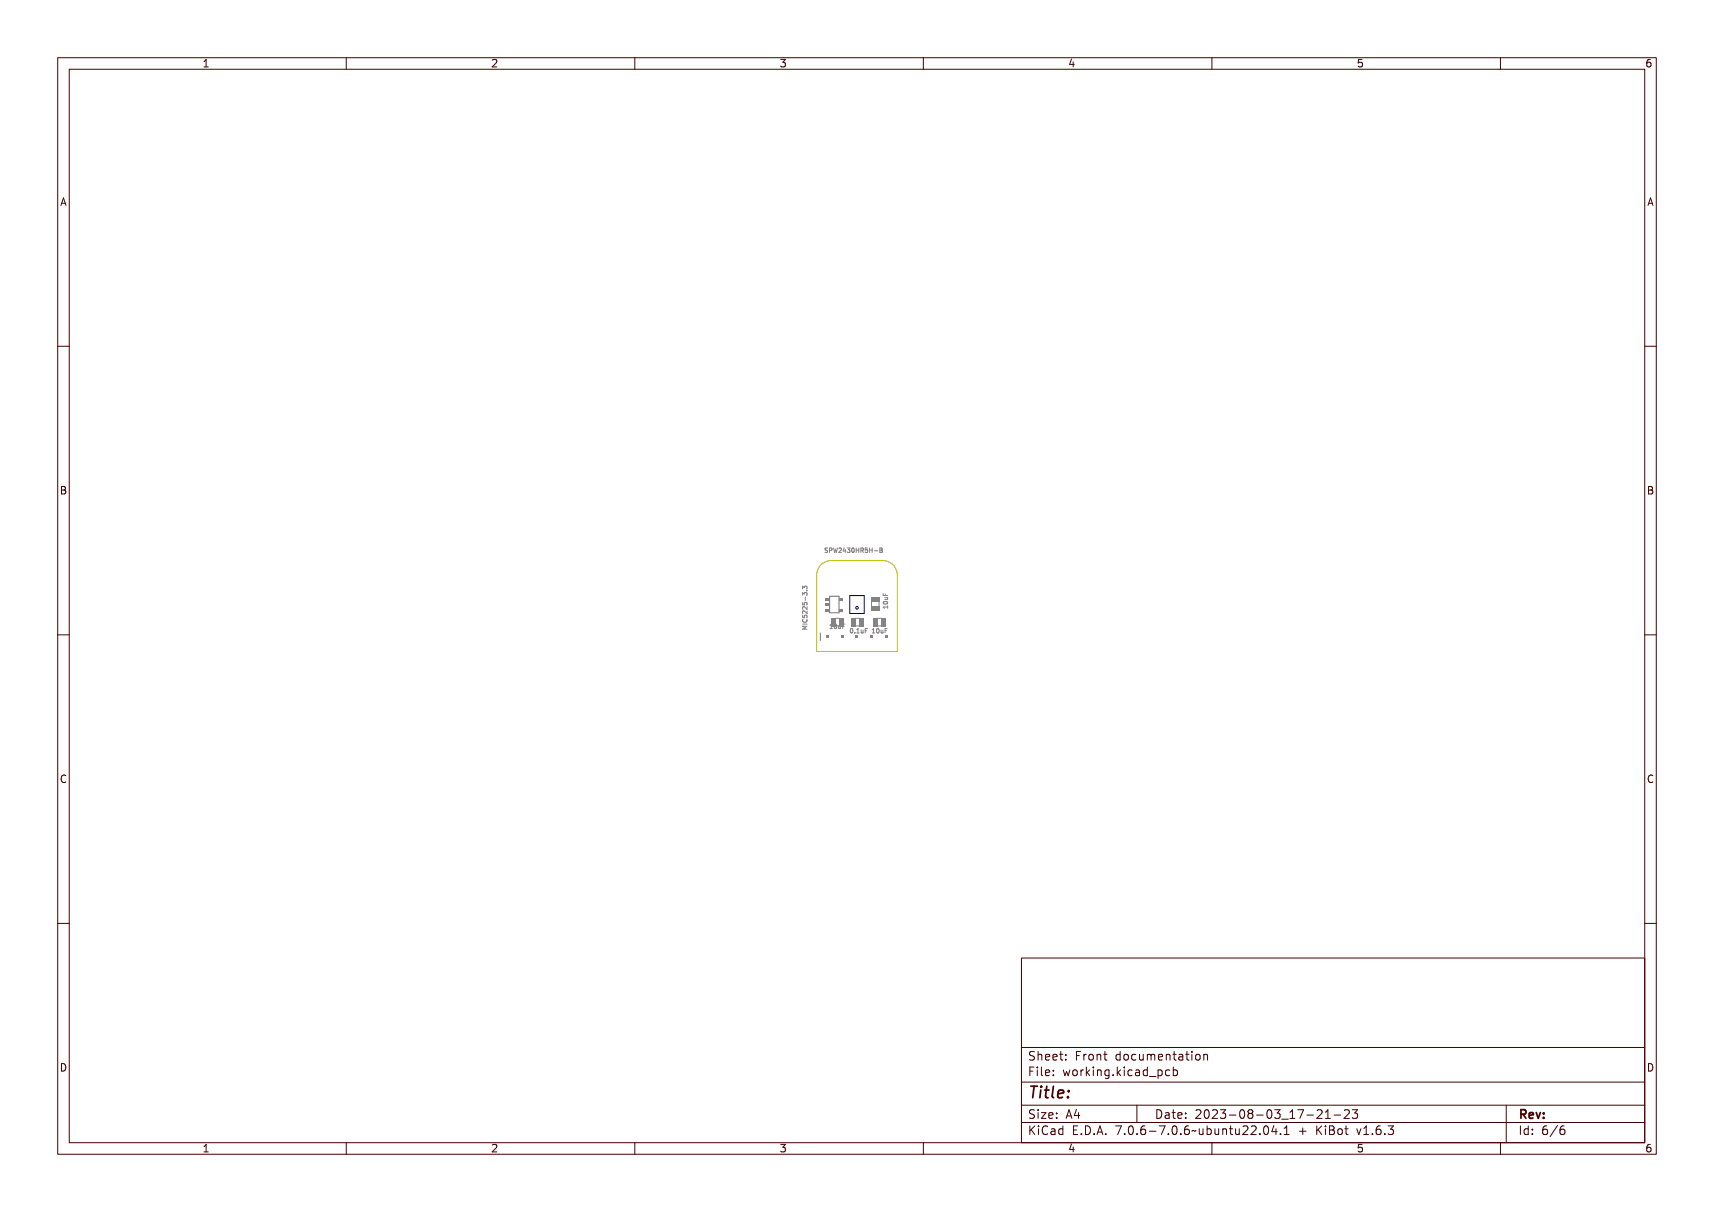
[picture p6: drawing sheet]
<svg xmlns="http://www.w3.org/2000/svg" width="297mm" height="210mm" viewBox="0 0 297 210" stroke-linecap="round" stroke-linejoin="round" font-family="sans-serif">
<g fill="none" stroke="#848484" stroke-width=".17">
<path d="M143.4 95h-.4a.32 .32 0 0 0 .4 .4l-.1 .3h-.3M144.1 95l-.4-.1v.8M144.1 95h.1M144.1 95v.3l-.4 .1M144.4 94.9l.2 .8 .2-.5M145.1 95.1l.4-.1v.1h-.3a.18 .18 0 0 0 0 .2 .18 .18 0 0 0 .2 .1 .23 .23 0 0 1 0 .3 .23 .23 0 0 1-.3-.1l.1 .1a.18 .18 0 0 0 .2-.2 .18 .18 0 0 0-.2-.1zM145.7 95h.2a.24 .24 0 0 1 .3 .3 .24 .24 0 0 1-.4 .2v.3h-.1zM145.8 95.1h.1a.14 .14 0 0 1 .2 .1 .14 .14 0 0 1-.2 .2h-.1zM146.2 95h.1l.1 .6 .1-.4h.1l.1 .4v-.6h.1l-.1 .8h-.1l-.1-.5-.1 .5h-.1zM146.9 95h.1a.29 .29 0 0 1 .4 .2 .29 .29 0 0 1-.3 .4l-.1 .1 .4 .1h-.5l.4-.6-.1-.1h-.3zM147.8 95h.1v.5h.1l-.1 .3h-.1v-.2h-.3zM147.8 95.1v.4h-.2z"/>
<path d="M148.2 95a.21 .21 0 0 1 .4 0 .21 .21 0 0 1-.1 .4 .23 .23 0 0 1 0 .3 .23 .23 0 0 1-.3-.1l.1 .1a.17 .17 0 0 0 .2-.1 .17 .17 0 0 0-.2-.2v-.1a.16 .16 0 0 0 .2-.1 .16 .16 0 0 0-.1-.2 .16 .16 0 0 0-.2 .1zM148.8 95.1l.1-.1a.37 .37 0 0 1 .4 .4 .37 .37 0 0 1-.4 .3l-.1-.1zM149 95.1a.31 .31 0 0 1 .2 .3 .31 .31 0 0 1-.2 .3zM149.4 95h.1v.3h.3v-.3h.1v.8h-.1v-.4h-.3v.4h-.1zM150 95h.2a.21 .21 0 0 1 .3 .1 .21 .21 0 0 1-.2 .3l.3 .4-.4-.4h-.1v.4h-.1zM150.1 95.1h.1a.14 .14 0 0 1 .2 .1 .14 .14 0 0 1-.2 .2h-.1zM150.7 95h.4l-.3 .1v.2a.25 .25 0 0 1 .3 .1 .25 .25 0 0 1-.1 .3 .25 .25 0 0 1-.3-.1 .2 .2 0 0 0 .2 .1 .2 .2 0 0 0 .1-.3 .2 .2 0 0 0-.3 0zM151.3 95h.1v.3h.3v-.3h.1v.8h-.1v-.4h-.3v.4h-.1zM152 95.4l.3 .1zM152.5 95h.3a.18 .18 0 0 1 .2 .1 .18 .18 0 0 1-.1 .3 .21 .21 0 0 1 .1 .2 .21 .21 0 0 1-.2 .2h-.3zM152.6 95.4h.2a.14 .14 0 0 1 .1 .1 .14 .14 0 0 1-.1 .2h-.2zM152.6 95.1h.3v.2h-.3z"/>
<path d="M139.1 108.5l.5 .3-.5 .2h.7M139.1 107.7h.8v.1h-.7l.4 .1-.4 .2h.7v.1h-.8v-.1l.4-.2-.4-.1zM139.1 107.1l.1 .2h.6l.1-.2v.4l-.1-.1h-.6l-.1 .1zM139.1 105.9l.1 .3h.2a.25 .25 0 0 1 .1-.3 .25 .25 0 0 1 .3 .1 .25 .25 0 0 1 0 .3 .2 .2 0 0 0 0-.3 .2 .2 0 0 0-.3 0 .2 .2 0 0 0 0 .3h-.4zM139.1 104l.1 .3h.2a.25 .25 0 0 1 .1-.3 .25 .25 0 0 1 .3 .1 .25 .25 0 0 1 0 .3 .2 .2 0 0 0 0-.2 .2 .2 0 0 0-.3-.1 .2 .2 0 0 0 0 .3h-.4zM139.1 106.5h.1a.26 .26 0 0 0 .3 .3 .26 .26 0 0 0 .2-.3h.1a.36 .36 0 0 1-.3 .4 .36 .36 0 0 1-.4-.4zM139.2 105.3l.2-.1 .4 .4 .1-.4v.5l-.6-.4-.1 .1 .1 .3h-.1zM139.2 104.7l.2-.1 .4 .3 .1-.3v.5l-.6-.4-.1 .1 .1 .2h-.1zM139.2 102.8l.2-.1 .1 .2a.23 .23 0 0 1 .4-.1 .23 .23 0 0 1-.2 .4l.1-.1a.17 .17 0 0 0-.1-.3 .18 .18 0 0 0-.2 .3h-.1a.16 .16 0 0 0-.1-.2 .16 .16 0 0 0-.2 .1 .16 .16 0 0 0 .1 .2l-.1-.1zM139.2 101.6l.2-.1 .1 .1a.23 .23 0 0 1 .4 0 .23 .23 0 0 1-.2 .3l.1-.1a.17 .17 0 0 0-.1-.2 .17 .17 0 0 0-.2 .2h-.1a.16 .16 0 0 0-.1-.2 .16 .16 0 0 0-.2 .1 .16 .16 0 0 0 .1 .2h-.1zM139.5 103.4l.1 .3zM139.7 102.3h.2v.1h-.2z"/>
<path d="M144.2 108.2h.2v.7h.2h-.4h.1v-.6h-.1zM144.8 108.3l.1-.1a.37 .37 0 0 1 .3 .4 .37 .37 0 0 1-.3 .3l-.2-.2zM144.9 108.3a.31 .31 0 0 1 .2 .3 .31 .31 0 0 1-.2 .3zM145.4 108.4h.1l.1 .5 .2-.5v.5h-.1a.18 .18 0 0 1-.2 .1 .18 .18 0 0 1-.1-.3zM146 108.2h.5l-.4 .1v.2h.3l-.3 .1v.3h-.1zM147.3 109h.1a.37 .37 0 0 1 .3 .3 .37 .37 0 0 1-.3 .4l-.2-.2zM147.4 109a.31 .31 0 0 1 .2 .3 .31 .31 0 0 1-.2 .3zM148 109.6h.2v.1h-.2zM148.5 109h.3v.6l.2 .1h-.4l.1-.1v-.6l-.2 .1zM149.1 109.1h.1l.1 .5 .3-.5v.6l-.1-.1a.18 .18 0 0 1-.3 .1 .18 .18 0 0 1-.1-.2zM149.8 109h.4h-.3v.3h.3l-.3 .1v.3h-.1zM151.1 109h.3v.6l.1 .1h-.4l.2-.1v-.6l-.2 .1z"/>
<path d="M151.7 109h.1a.37 .37 0 0 1 .4 .3 .37 .37 0 0 1-.4 .4l-.1-.2zM151.9 109a.31 .31 0 0 1 .2 .3 .31 .31 0 0 1-.2 .3zM152.1 107.1h.7M152.1 108.5h.7M152.3 109.1h.1l.1 .5 .3-.5v.6l-.1-.1a.18 .18 0 0 1-.3 .1 .18 .18 0 0 1-.1-.2zM153 109h.4h-.3v.3h.3l-.3 .1v.3h-.1zM153.1 105.2h.7v-.2v.4v-.1h-.6v.1h-.1zM153.1 103.1l.1 .4h.2l.1-.3v.3h.3v.1h-.7zM153.2 104.5l.4-.1 .2 .1a.37 .37 0 0 1-.3 .4 .37 .37 0 0 1-.4-.4zM153.2 104.6a.34 .34 0 0 1 .6 .1 .34 .34 0 0 1-.6-.1zM153.3 103.8h.5v.1a.18 .18 0 0 1 0 .2 .18 .18 0 0 1-.2 .1h-.3v-.1h.4v-.2h-.4z"/>
<circle cx="149" cy="95.4" r=".07"/>
<circle cx="145" cy="108.6" r=".07"/>
<circle cx="147.5" cy="109.3" r=".07"/>
<circle cx="151.9" cy="109.3" r=".07"/>
<circle cx="153.5" cy="104.6" r=".07"/>
</g>
<g fill="#848484">
<path d="M151.3 107.1h.8v1.4h-.8z" fill-rule="evenodd"/>
<path d="M152.8 107.1h.7v1.4h-.7z" fill-rule="evenodd"/>
</g>
<path d="M143.8 103.3h1.6v2.9h-1.6z" fill="none" stroke="#848484" stroke-width=".2"/>
<g fill="#848484">
<path d="M145.4 103.5h.7v.6h-.7z" fill-rule="evenodd"/>
<path d="M143.1 103.5h.6v.6h-.6z" fill-rule="evenodd"/>
<path d="M143.1 104.5h.6v.5h-.6z" fill-rule="evenodd"/>
<path d="M145.4 105.5h.7v.4h-.7z" fill-rule="evenodd"/>
<path d="M143.1 105.5h.6v.4h-.6z" fill-rule="evenodd"/>
</g>
<path d="M148.2 107.1h.8M148.3 108.5h.7" fill="none" stroke="#848484" stroke-width=".17"/>
<g fill="#848484">
<path d="M147.5 107.1h.8v1.4h-.8z" fill-rule="evenodd"/>
<path d="M149 107.1h.7v1.4h-.7z" fill-rule="evenodd"/>
</g>
<path d="M142.2 109.7v1.3" fill="none" stroke="#848484" stroke-width=".2"/>
<g fill="#848484">
<path d="M143.2 110.1h.5v.5h-.5z" fill-rule="evenodd"/>
<path d="M145.7 110.1h.5v.5h-.5z" fill-rule="evenodd"/>
<path d="M148.2 110.1h.6v.5h-.6z" fill-rule="evenodd"/>
<path d="M150.8 110.1h.5v.5h-.5z" fill-rule="evenodd"/>
<path d="M153.3 110.1h.5v.5h-.5z" fill-rule="evenodd"/>
</g>
<path d="M151 104.3v.7M152.3 104.2v.8" fill="none" stroke="#848484" stroke-width=".17"/>
<g fill="#848484">
<path d="M151 103.5h1.4v.8h-1.4z" fill-rule="evenodd"/>
<path d="M151 105h1.4v.7h-1.4z" fill-rule="evenodd"/>
</g>
<path d="M144.7 107.1h.8" fill="none" stroke="#848484" stroke-width=".17"/>
<g fill="#848484">
<path d="M144 107.1h.7v1.4h-.7z" fill-rule="evenodd"/>
<path d="M145.4 107.1h.8v1.4h-.8z" fill-rule="evenodd"/>
</g>
<path d="M142.1 98.1a2.54 2.54 0 0 1 2-1h8.8a2.54 2.54 0 0 1 2.6 2.6v13.2h-14v-13.2l.1-.6z" fill="none" stroke="#c2c200" stroke-width=".17"/>
<g fill="none" stroke="#000084" stroke-width=".17">
<path d="M147.3 103.2h2.5v3.1h-2.5z"/>
<circle cx="148.5" cy="105.3" r=".22"/>
</g>
<g fill="none" stroke="#480000" stroke-width=".17">
<path d="M10 10h277v190h-277zM12 12h273v186h-273zM60 10v2M110 10v2M160 10v2M210 10v2M260 10v2M10 60h2M285 60h2M10 110h2M285 110h2M10 160h2"/>
<path d="M285 160h2M177 166h108v32h-108zM60 198v2M110 198v2M160 198v2M177 181.5h108M177 187.5h108M177 191.5h108M177 194.5h108M178.1 195.2h.2v.6l.6-.6h.3l-.6 .6 .6 .8h-.2l-.5-.7-.2 .2v.5h-.2zM178.2 185h.9v.2h-.7v.4h.6v.2h-.6v.7h-.2zM178.3 182.4l.5-.1h.2v.2a.31 .31 0 0 0-.5-.1 .31 .31 0 0 0 0 .5 .5 .5 0 0 1 .6 .6 .5 .5 0 0 1-.8 .2l-.1-.2a.34 .34 0 0 0 .4 .1 .34 .34 0 0 0 .1-.5 .47 .47 0 0 1-.5-.2 .47 .47 0 0 1 .1-.5z"/>
<path d="M178.3 192.5l.5-.1h.2v.2a.31 .31 0 0 0-.5-.1 .31 .31 0 0 0 0 .5 .5 .5 0 0 1 .6 .6 .5 .5 0 0 1-.8 .2l-.1-.2a.34 .34 0 0 0 .4 .1 .34 .34 0 0 0 .1-.5 .47 .47 0 0 1-.5-.2 .47 .47 0 0 1 .1-.5zM179.4 182.2h.2v.6a.35 .35 0 0 1 .4-.1 .35 .35 0 0 1 .2 .4v.6h-.2v-.8h-.4v.8h-.2zM179.5 185.4h.4v.9h.4v.2h-.9v-.2h.3v-.8h-.2zM179.5 192.8h.4v.9h.4v.1h-.9v-.1h.3v-.8h-.2zM179.5 195.6h.4v.9h.4v.1h-.9v-.1h.3v-.8h-.2zM179.7 184.9h.2v.3h-.2zM179.7 192.3h.2v.3h-.2zM179.7 195.1h.2v.3h-.2zM180.6 184.9h.4v1.3l.4 .1v.2l-.5-.2v-1.2h-.3zM180.6 192.8h.8v.1l-.6 .8h.6v.1h-.8v-.1l.6-.8h-.6zM180.7 182.8a.49 .49 0 0 1 .6-.1 .49 .49 0 0 1 .2 .5h-.8a.42 .42 0 0 0 .3 .4 .42 .42 0 0 0 .4-.1v.2a.6 .6 0 0 1-.8-.1 .6 .6 0 0 1 .1-.8zM180.7 195.4l.5-.2h.3v.2a.43 .43 0 0 0-.6 0 .43 .43 0 0 0-.2 .5 .43 .43 0 0 0 .2 .5 .43 .43 0 0 0 .6 0v.2a.66 .66 0 0 1-.8-.1 .66 .66 0 0 1-.1-.8z"/>
<path d="M180.8 182.9l.4-.1 .1 .3h-.6zM181.8 195.6h.2a.45 .45 0 0 1 .5 0 .45 .45 0 0 1 .1 .4v.6h-.1v-.1a.38 .38 0 0 1-.5 .2 .38 .38 0 0 1-.2-.5 .38 .38 0 0 1 .4-.2h.3a.35 .35 0 0 0-.3-.4 .35 .35 0 0 0-.4 .2zM181.9 182.8a.49 .49 0 0 1 .6-.1 .49 .49 0 0 1 .2 .5h-.8a.42 .42 0 0 0 .3 .4 .42 .42 0 0 0 .5-.1v.2a.6 .6 0 0 1-.9-.1 .6 .6 0 0 1 .1-.8zM181.9 185.5a.49 .49 0 0 1 .6-.1 .49 .49 0 0 1 .2 .5h-.8a.42 .42 0 0 0 .3 .4 .42 .42 0 0 0 .5-.1v.2a.6 .6 0 0 1-.9-.1 .6 .6 0 0 1 .1-.8zM181.9 192.9a.49 .49 0 0 1 .6-.1 .49 .49 0 0 1 .2 .5h-.8a.42 .42 0 0 0 .3 .4 .42 .42 0 0 0 .5-.1v.2a.6 .6 0 0 1-.9-.1 .6 .6 0 0 1 .1-.8zM182 196.2l.5-.1a.31 .31 0 0 1-.2 .4 .31 .31 0 0 1-.4-.1zM182 182.9l.4-.1 .1 .3h-.6zM182 185.6l.4-.1 .1 .3h-.6zM182 193l.4-.1 .1 .3h-.6zM183 195.7l.4-.2 .2 .2v-.6h.2v1.5h-.2v-.1a.42 .42 0 0 1-.5 .1 .42 .42 0 0 1-.2-.5zM183.2 195.8l.1-.1a.4 .4 0 0 1 .3 .4 .4 .4 0 0 1-.3 .4l-.2-.2zM183.2 182.3h.2v.4h.4v.1h-.4l.1 .8h.3v.1h-.2a.3 .3 0 0 1-.4-.3v-.6h-.3v-.1h.3z"/>
<path d="M183.3 185.4h.2v.3h-.2zM183.3 186.2h.2v.3h-.2zM183.3 192.8h.2v.3h-.2zM183.3 193.6h.2v.2h-.2zM184.5 182.7h.2v.3h-.2zM184.5 183.5h.2v.2h-.2zM185.2 185.4h.2l.2 .8 .1-.5h.2l.2 .5 .1-.8h.2l-.2 1.1h-.2l-.2-.7-.2 .7h-.1zM185.4 195.2h.9v.2h-.7v.4h.6v.2h-.6v.5h.7v.1h-.9zM185.7 192.4h.2l.5 1.4h-.2l-.1-.3h-.5l-.1 .3h-.2zM185.8 192.6l.2 .7h-.4zM186.6 182.3h.9v.2h-.7v.4h.6v.2h-.6v.6h-.2zM186.7 185.5a.52 .52 0 0 1 .8 .4 .52 .52 0 0 1-.8 .4l-.1-.4z"/>
<path d="M186.8 185.6l.1-.1a.39 .39 0 0 1 .4 .4 .39 .39 0 0 1-.4 .4l-.1-.2zM186.9 196.4h.2v.2h-.2zM187.1 192.4h.2v.9h.2v.2h-.2v.3h-.2v-.3h-.6v-.2zM187.1 192.6v.7h-.4zM187.8 195.2a.76 .76 0 0 1 .9 .7 .76 .76 0 0 1-.9 .7zM188 195.4a.57 .57 0 0 1 .5 .5 .57 .57 0 0 1-.5 .6zM188 182.7h.2v.2a.3 .3 0 0 1 .3-.3 .3 .3 0 0 1 .3 .3 .37 .37 0 0 0-.5-.1 .37 .37 0 0 0-.1 .4v.5h-.2zM188 185.4h.2v.2a.3 .3 0 0 1 .3-.3 .3 .3 0 0 1 .3 .3 .37 .37 0 0 0-.5-.1 .37 .37 0 0 0-.1 .4v.6h-.2zM189.1 184.9h.1v.9l.5-.4h.2l-.4 .4 .5 .7h-.2l-.4-.6-.2 .1v.5h-.1zM189.1 182.8a.52 .52 0 0 1 .8 .4 .52 .52 0 0 1-.8 .4l-.1-.4zM189.2 182.9l.1-.1a.39 .39 0 0 1 .4 .4 .39 .39 0 0 1-.4 .4l-.1-.2zM189.3 196.4h.3v.2h-.3z"/>
<path d="M190.2 182.7h.2v.1a.35 .35 0 0 1 .4-.1 .35 .35 0 0 1 .3 .4v.6h-.2l-.1-.8h-.3l-.1 .8h-.2zM190.3 185.4h.4v.9h.4v.2h-.9v-.2h.4v-.8h-.3zM190.5 195.2h.3l.4 1.4h-.2l-.1-.3h-.5l-.1 .3h-.2zM190.6 184.9h.1v.3h-.1zM190.6 195.4l.2 .7h-.4zM191.4 185.4h.2v.1a.35 .35 0 0 1 .4-.1 .35 .35 0 0 1 .3 .4v.7h-.2l-.1-.9h-.3l-.1 .9h-.2zM191.7 182.3h.1v.4h.4v.1h-.4l.1 .8h.3v.1h-.2a.3 .3 0 0 1-.3-.3v-.6h-.3v-.1h.3zM191.7 196.4h.3v.2h-.3zM192.7 185.5l.3-.2 .3 .2v-.1h.2v1a.53 .53 0 0 1-.8 .4v-.2a.36 .36 0 0 0 .4 .1 .36 .36 0 0 0 .2-.4l-.1 .1a.53 .53 0 0 1-.7-.3 .53 .53 0 0 1 .2-.6zM192.8 185.6l.1-.1a.39 .39 0 0 1 .4 .4 .39 .39 0 0 1-.4 .4l-.1-.2zM193.8 195.2h.9l-.5 1.4h-.2l.5-1.2h-.7zM193.9 182.8l.3-.2 .3 .2v-.6h.2v1.5h-.2v-.1a.42 .42 0 0 1-.6 .1 .42 .42 0 0 1-.1-.5z"/>
<path d="M194.1 182.8a.4 .4 0 0 1 .4 .4 .4 .4 0 0 1-.4 .4l-.2-.4zM194.1 186.2h.3v.3h-.3zM195.1 184.9h.2v.9l.4-.4h.3l-.5 .4 .5 .7h-.2l-.4-.6-.1 .1v.5h-.2zM195.1 182.8a.52 .52 0 0 1 .8 .4 .52 .52 0 0 1-.8 .4l-.1-.4zM195.2 182.9l.1-.1a.39 .39 0 0 1 .4 .4 .39 .39 0 0 1-.4 .4l-.1-.2zM195.3 196.4h.3v.2h-.3zM196.3 185.4h.5v.9h.3v.2h-.9v-.2h.4v-.8h-.3zM196.3 195.4a.5 .5 0 0 1 .7-.1 .5 .5 0 0 1 .1 .6 .52 .52 0 0 1-.4 .8 .52 .52 0 0 1-.5-.8zM196.4 182.8a.39 .39 0 0 1 .4-.2 .39 .39 0 0 1 .3 .3 .4 .4 0 0 0-.6 0 .4 .4 0 0 0 0 .6 .4 .4 0 0 0 .6 0 .41 .41 0 0 1-.4 .3 .41 .41 0 0 1-.4-.3v-.5zM196.5 195.4a.57 .57 0 0 1 .4 .9l-.3 .2a.86 .86 0 0 1-.1-1.1zM196.6 184.9h.2v.3h-.2zM197 191.5v3"/>
<path d="M197.4 182.7h.2v.8l.2 .1 .3-.2v-.7h.2v1h-.2v-.1a.35 .35 0 0 1-.4 .2 .35 .35 0 0 1-.3-.5zM197.6 185.5a.39 .39 0 0 1 .4-.2 .39 .39 0 0 1 .3 .3 .4 .4 0 0 0-.6 0 .4 .4 0 0 0 0 .6 .4 .4 0 0 0 .6 0 .41 .41 0 0 1-.4 .3 .41 .41 0 0 1-.4-.3v-.5zM197.7 196.4h.3v.2h-.3zM198.6 182.7h.1l.2-.1a.22 .22 0 0 0 .2 .2 .22 .22 0 0 0 .2-.2l.2 .3 .1 .8h-.2v-.8l-.1-.1-.2 .1v.8h-.1v-.8l-.2-.1-.1 .1v.8h-.1zM198.7 185.4h.1a.45 .45 0 0 1 .5 0 .45 .45 0 0 1 .2 .4v.7h-.2v-.2a.38 .38 0 0 1-.5 .2 .38 .38 0 0 1-.2-.5 .38 .38 0 0 1 .5-.2h.2a.35 .35 0 0 0-.3-.4 .35 .35 0 0 0-.3 .2zM198.7 195.4l.5-.2h.2v.2a.43 .43 0 0 0-.5 0 .43 .43 0 0 0-.1 .5 .48 .48 0 0 1 .7 0 .48 .48 0 0 1-.1 .7 .48 .48 0 0 1-.7-.1l-.1-.6zM198.8 186l.5-.1a.31 .31 0 0 1-.1 .4 .31 .31 0 0 1-.4-.1zM198.9 195.9a.29 .29 0 0 1 .4 .1 .29 .29 0 0 1-.1 .4 .29 .29 0 0 1-.4-.1zM199.9 185.5l.3-.2 .3 .2v-.6h.2v1.6h-.2v-.2a.42 .42 0 0 1-.5 .1 .42 .42 0 0 1-.2-.5zM199.9 182.8a.49 .49 0 0 1 .6-.1 .49 .49 0 0 1 .2 .5h-.7a.42 .42 0 0 0 .2 .4 .42 .42 0 0 0 .5-.1v.2a.6 .6 0 0 1-.8-.1 .6 .6 0 0 1 0-.8zM200 196h.5v.2h-.5zM200 185.6l.1-.1a.39 .39 0 0 1 .4 .4 .39 .39 0 0 1-.4 .4l-.1-.2z"/>
<path d="M200.1 182.9l.3-.1 .2 .3h-.6zM200.1 192.4a.76 .76 0 0 1 1 .7 .76 .76 0 0 1-1 .7zM200.3 192.6a.57 .57 0 0 1 .6 .5 .57 .57 0 0 1-.6 .6zM200.9 186.8l1.2 .1zM201 195.2h.9l-.5 1.4h-.2l.5-1.2h-.7zM201.1 182.7h.1v.1a.35 .35 0 0 1 .5-.1 .35 .35 0 0 1 .2 .4v.6h-.2v-.8h-.4l-.1 .8h-.1zM201.4 192.8h.2a.45 .45 0 0 1 .5 0 .45 .45 0 0 1 .1 .4v.6h-.1v-.1a.38 .38 0 0 1-.5 .2 .38 .38 0 0 1-.2-.5 .38 .38 0 0 1 .4-.2h.3a.35 .35 0 0 0-.3-.4 .35 .35 0 0 0-.4 .2zM201.6 193.4l.5-.1a.31 .31 0 0 1-.2 .4 .31 .31 0 0 1-.4-.1zM202.2 185.4h.2v.1a.46 .46 0 0 1 .6 0 .46 .46 0 0 1 .1 .6 .39 .39 0 0 1-.2 .4 .39 .39 0 0 1-.5-.2v.6h-.2zM202.5 182.3h.2v.4h.4v.1h-.4v.8h.4v.1h-.2a.3 .3 0 0 1-.4-.3v-.6h-.3v-.1h.3zM202.5 185.6l.1-.1a.4 .4 0 0 1 .4 .4 .4 .4 0 0 1-.4 .4l-.2-.2zM202.5 196.4h.3v.2h-.3z"/>
<path d="M202.8 192.4h.2v.4h.4v.1h-.4l.1 .8h.3v.1h-.2a.3 .3 0 0 1-.4-.3v-.6h-.3v-.1h.3zM203.5 182.7h.2a.45 .45 0 0 1 .4 0 .45 .45 0 0 1 .2 .4v.6h-.2v-.1a.38 .38 0 0 1-.5 .2 .38 .38 0 0 1-.2-.5 .38 .38 0 0 1 .5-.2h.2a.35 .35 0 0 0-.2-.4 .35 .35 0 0 0-.4 .2zM203.5 195.4a.5 .5 0 0 1 .7-.1 .5 .5 0 0 1 .1 .6 .52 .52 0 0 1-.4 .8 .52 .52 0 0 1-.5-.8zM203.6 185.5a.39 .39 0 0 1 .4-.2 .39 .39 0 0 1 .3 .3 .4 .4 0 0 0-.5 0 .4 .4 0 0 0 0 .6 .4 .4 0 0 0 .5 0 .41 .41 0 0 1-.4 .3 .41 .41 0 0 1-.4-.3v-.5zM203.7 183.3l.4-.1a.31 .31 0 0 1-.1 .4 .31 .31 0 0 1-.4-.1zM203.7 195.4a.57 .57 0 0 1 .4 .9l-.2 .2a.86 .86 0 0 1-.2-1.1zM203.9 192.9a.49 .49 0 0 1 .6-.1 .49 .49 0 0 1 .2 .5h-.8a.42 .42 0 0 0 .3 .4 .42 .42 0 0 0 .5-.1v.2a.6 .6 0 0 1-.9-.1 .6 .6 0 0 1 .1-.8zM204 193l.4-.1 .1 .3h-.6zM204.7 184.9h.1v.6a.45 .45 0 0 1 .7 0 .45 .45 0 0 1 0 .6 .39 .39 0 0 1-.2 .4 .39 .39 0 0 1-.5-.2v.2h-.1zM204.9 182.3h.2v.4h.4v.1h-.4v.8h.4v.1h-.2a.3 .3 0 0 1-.4-.3v-.6h-.3v-.1h.3zM204.9 185.6l.1-.1a.39 .39 0 0 1 .4 .4 .39 .39 0 0 1-.4 .4l-.1-.2zM204.9 196.4h.3v.2h-.3z"/>
<path d="M205.3 192.8h.2v.3h-.2zM205.3 193.6h.2v.2h-.2zM205.9 182.7h.5v.9h.3v.1h-.9v-.1h.4v-.8h-.3zM205.9 195.4l.5-.2h.2v.2a.43 .43 0 0 0-.5 0 .43 .43 0 0 0-.1 .5 .48 .48 0 0 1 .7 0 .48 .48 0 0 1-.1 .7 .48 .48 0 0 1-.7-.1l-.1-.6zM206.1 195.9a.29 .29 0 0 1 .4 .1 .29 .29 0 0 1-.1 .4 .29 .29 0 0 1-.4-.1zM206.2 182.2h.2v.3h-.2zM207 196l.3-.1 .5 .1 .2-.1a.38 .38 0 0 1-.7 .2l-.3 .1zM207.1 182.8a.52 .52 0 0 1 .8 .4 .52 .52 0 0 1-.8 .4l-.1-.4zM207.3 182.9l.1-.1a.39 .39 0 0 1 .4 .4 .39 .39 0 0 1-.4 .4l-.2-.2zM207.4 192.5a.53 .53 0 0 1 .8 .1 .53 .53 0 0 1-.3 .7l-.3 .4h.7v.1h-.9v-.1l.3-.4a.49 .49 0 0 0 .2-.7l-.5 .1zM208.3 182.7h.1v.1a.35 .35 0 0 1 .5-.1 .35 .35 0 0 1 .2 .4v.6h-.2v-.8h-.4l-.1 .8h-.1zM208.3 195.6h.1l.1 .8 .2 .1 .2-.2v-.7h.2v1h-.2v-.1a.35 .35 0 0 1-.4 .2 .35 .35 0 0 1-.2-.5z"/>
<path d="M208.7 192.6a.5 .5 0 0 1 .6-.1 .5 .5 0 0 1 .2 .6 .52 .52 0 0 1-.5 .8 .52 .52 0 0 1-.4-.8zM208.9 192.6a.57 .57 0 0 1 .4 .9l-.3 .2a.86 .86 0 0 1-.1-1.1zM209.5 195.1h.2v.6a.45 .45 0 0 1 .6-.1 .45 .45 0 0 1 .1 .7 .39 .39 0 0 1-.3 .4 .39 .39 0 0 1-.4-.2v.1h-.2zM209.7 195.8l.1-.1a.4 .4 0 0 1 .4 .4 .4 .4 0 0 1-.4 .4l-.1-.2zM209.8 192.5a.53 .53 0 0 1 .8 .1 .53 .53 0 0 1-.3 .7l-.3 .4h.7v.1h-.9v-.1l.3-.4a.49 .49 0 0 0 .2-.7l-.5 .1zM210 198v2M210.7 195.6h.2v.8l.2 .1 .2-.2v-.7h.2v1h-.2v-.1a.35 .35 0 0 1-.4 .2 .35 .35 0 0 1-.2-.5zM211 192.4a.46 .46 0 0 1 .6 0 .46 .46 0 0 1 .1 .6l-.1 .1a.45 .45 0 0 1 .2 .6 .45 .45 0 0 1-.6 .2l-.2-.1v-.2a.35 .35 0 0 0 .5 .1 .35 .35 0 0 0 0-.5h-.3v-.2a.28 .28 0 0 0 .4-.1 .28 .28 0 0 0 0-.3 .28 .28 0 0 0-.4 0h-.2zM211.9 195.6h.2v.1a.35 .35 0 0 1 .4-.1 .35 .35 0 0 1 .2 .4v.6h-.2v-.8h-.4v.8h-.2zM212.4 193.2h.5v.2h-.5zM213.3 195.2h.2v.4h.4v.1h-.4v.8h.4v.1h-.2a.3 .3 0 0 1-.4-.3v-.6h-.3v-.1h.3zM213.5 192.6a.5 .5 0 0 1 .6-.1 .5 .5 0 0 1 .2 .6 .52 .52 0 0 1-.5 .8 .52 .52 0 0 1-.4-.8z"/>
<path d="M213.7 192.6a.57 .57 0 0 1 .4 .9l-.3 .2a.86 .86 0 0 1-.1-1.1zM214.3 195.6h.2v.8l.2 .1 .2-.2v-.7h.2v1h-.2v-.1a.35 .35 0 0 1-.4 .2 .35 .35 0 0 1-.2-.5zM214.7 192.5a.41 .41 0 0 1 .7-.1 .41 .41 0 0 1-.2 .7 .42 .42 0 0 1 .2 .6 .42 .42 0 0 1-.7 0 .42 .42 0 0 1 .2-.6l-.3-.2zM215.5 195.3a.53 .53 0 0 1 .8 .1 .53 .53 0 0 1-.3 .7l-.3 .4h.6v.1h-.9v-.1l.4-.4a.49 .49 0 0 0 .2-.8l-.5 .2zM216 193.2h.5v.2h-.5zM216.7 195.3a.53 .53 0 0 1 .8 .1 .53 .53 0 0 1-.3 .7l-.3 .4h.6v.1h-.9v-.1l.4-.4a.49 .49 0 0 0 .2-.8l-.5 .2zM217.1 192.6a.5 .5 0 0 1 .7-.1 .5 .5 0 0 1 .1 .6 .52 .52 0 0 1-.5 .8 .52 .52 0 0 1-.4-.8zM217.3 192.6a.57 .57 0 0 1 .4 .9l-.3 .2a.86 .86 0 0 1-.1-1.1zM218.2 196.4h.2v.2h-.2zM218.2 192.4a.46 .46 0 0 1 .6 0 .46 .46 0 0 1 .1 .6l-.1 .1a.45 .45 0 0 1 .2 .6 .45 .45 0 0 1-.6 .2l-.2-.1v-.2a.35 .35 0 0 0 .5 .1 .35 .35 0 0 0 0-.5h-.3v-.2a.28 .28 0 0 0 .4-.1 .28 .28 0 0 0 0-.3 .28 .28 0 0 0-.4 0h-.2zM219.2 195.4a.5 .5 0 0 1 .6-.1 .5 .5 0 0 1 .2 .6 .52 .52 0 0 1-.5 .8 .52 .52 0 0 1-.5-.8zM219.2 194.2l1.3 .1z"/>
<path d="M219.4 195.4a.57 .57 0 0 1 .3 .9l-.2 .2a.86 .86 0 0 1-.1-1.1zM220.7 192.5l.5-.1v1.3h.3v.1h-.8v-.1h.3v-1.1h-.3zM220.8 195.2h.2v.9h.2v.2h-.2v.3h-.2v-.3h-.6v-.2zM220.8 195.4v.7h-.4zM221.8 196.4h.2v.2h-.2zM221.8 192.4h.9l-.5 1.4h-.2l.5-1.2h-.7zM222.8 195.3l.5-.1v1.3h.3v.1h-.8v-.1h.3v-1.1h-.3zM223.2 193.2h.5v.2h-.5zM224.2 192.5a.53 .53 0 0 1 .8 .1 .53 .53 0 0 1-.3 .7l-.3 .4h.7v.1h-.9v-.1l.3-.4a.49 .49 0 0 0 .2-.7l-.5 .1zM225.4 195.5h.2v.4h.4v.2h-.4v.4h-.2v-.4h-.4v-.2h.4zM225.5 192.5l.5-.1v1.3h.3v.1h-.8v-.1h.3v-1.1h-.3zM226.8 193.2h.5v.2h-.5z"/>
<path d="M227.5 195.2h.2v.6l.6-.6h.2l-.6 .6 .6 .8h-.2l-.5-.7-.1 .2v.5h-.2zM227.8 192.5a.53 .53 0 0 1 .8 .1 .53 .53 0 0 1-.2 .7l-.4 .4h.7v.1h-.9v-.1l.3-.4a.49 .49 0 0 0 .2-.7l-.5 .1zM228.8 195.6h.4v.9h.4v.1h-.9v-.1h.4v-.8h-.3zM229.1 192.4a.46 .46 0 0 1 .6 0 .46 .46 0 0 1 0 .6l-.1 .1a.45 .45 0 0 1 .3 .6 .45 .45 0 0 1-.7 .2l-.2-.1v-.2a.35 .35 0 0 0 .5 .1 .35 .35 0 0 0 0-.5h-.2v-.2a.28 .28 0 0 0 .3-.1 .28 .28 0 0 0 0-.3 .28 .28 0 0 0-.4 0h-.1zM229.1 195.1h.1v.3h-.1zM229.9 195.2h.4a.35 .35 0 0 1 .5 .2 .35 .35 0 0 1-.3 .5 .41 .41 0 0 1 .3 .5 .41 .41 0 0 1-.5 .2h-.4zM230.1 196h.2a.27 .27 0 0 1 .3 .2 .27 .27 0 0 1-.3 .3h-.2zM230.1 195.4h.2a.23 .23 0 0 1 .3 .2 .23 .23 0 0 1-.3 .2h-.2zM231.2 193.2h1.1M231.2 195.7a.52 .52 0 0 1 .8 .4 .52 .52 0 0 1-.8 .4l-.1-.4zM231.3 195.8l.1-.1a.39 .39 0 0 1 .4 .4 .39 .39 0 0 1-.4 .4l-.1-.2zM232.6 195.2h.1v.4h.4v.1h-.4l.1 .8h.3v.1h-.2a.3 .3 0 0 1-.3-.3v-.6h-.3v-.1h.3z"/>
<path d="M233 192.4l.2-.1h.3l.2 .1 .1 .3-.1 .2-.8 .9h.9M234.3 192.3h.9l-.5 .6 .5 .1v.6l-.2 .2h-.5l-.2-.2M234.6 195.6h.2l.3 .9 .4-.9h.2l-.4 1h-.3zM236 195.3l.5-.1v1.3h.3v.1h-.8v-.1h.3v-1.1h-.3zM237.4 196.4h.3v.2h-.3zM238.4 195.4l.5-.2h.2v.2a.43 .43 0 0 0-.5 0 .43 .43 0 0 0-.1 .5 .48 .48 0 0 1 .7 0 .48 .48 0 0 1-.1 .7 .48 .48 0 0 1-.7-.1l-.1-.6zM238.6 195.9a.29 .29 0 0 1 .4 .1 .29 .29 0 0 1-.1 .4 .29 .29 0 0 1-.4-.1zM239.8 196.4h.3v.2h-.3zM240.7 195.2a.46 .46 0 0 1 .6 0 .46 .46 0 0 1 .1 .6l-.1 .1a.45 .45 0 0 1 .2 .6 .45 .45 0 0 1-.6 .2l-.2-.1v-.2a.35 .35 0 0 0 .5 .1 .35 .35 0 0 0 0-.5l-.3-.1v-.1a.28 .28 0 0 0 .4-.1 .28 .28 0 0 0 0-.3 .28 .28 0 0 0-.4 0h-.2zM260 198v2M261 191.5v6.5M263.2 195.2h.8v.2h-.3v1.1h.3v.1h-.8v-.1h.3v-1.1h-.3z"/>
<path d="M264.4 195.7l.3-.2 .3 .2v-.6h.2v1.5h-.2v-.1a.42 .42 0 0 1-.5 .1 .42 .42 0 0 1-.2-.5zM264.6 195.8l.1-.1a.4 .4 0 0 1 .3 .4 .4 .4 0 0 1-.3 .4l-.2-.2zM265.9 195.6h.2v.3h-.2zM265.9 196.4h.2v.2h-.2zM268.1 195.4l.5-.2h.2v.2a.43 .43 0 0 0-.5 0 .43 .43 0 0 0-.2 .5 .48 .48 0 0 1 .7 0 .48 .48 0 0 1-.1 .7 .48 .48 0 0 1-.6-.1l-.2-.6zM268.2 195.9a.29 .29 0 0 1 .4 .1 .29 .29 0 0 1 0 .4 .29 .29 0 0 1-.4-.1zM269.9 195.2h.2l-.8 1.6h-.2zM270.5 195.4l.5-.2h.2v.2a.43 .43 0 0 0-.5 0 .43 .43 0 0 0-.2 .5 .48 .48 0 0 1 .7 0 .48 .48 0 0 1 0 .7 .48 .48 0 0 1-.7-.1l-.1-.6zM270.6 195.9a.29 .29 0 0 1 .4 .1 .29 .29 0 0 1 0 .4 .29 .29 0 0 1-.4-.1z"/>
<circle cx="196.7" cy="195.9" r=".13"/>
<circle cx="203.9" cy="195.9" r=".13"/>
<circle cx="209" cy="193.1" r=".13"/>
<circle cx="213.8" cy="193.1" r=".13"/>
<circle cx="215" cy="193.4" r=".29"/>
<circle cx="215" cy="192.8" r=".25"/>
<circle cx="217.4" cy="193.1" r=".13"/>
<circle cx="219.5" cy="195.9" r=".13"/>
</g>
<g fill="none" stroke="#480000" stroke-width=".3">
<path d="M178.1 188.4h1.4v.2h-.6v1.7h-.2v-1.7h-.6zM179.9 188.8h.7v1.3h.4v.2h-1.2v-.2h.5v-1.1h-.4zM180.3 188.3h.3v.3h-.3zM181.8 188.4h.2v.4h.6v.2h-.6v1l.2 .1h.4v.2a.55 .55 0 0 1-.8-.5v-.8h-.4v-.2h.4zM183 188.3h.6l.1 1.6 .1 .2h.4v.2a.54 .54 0 0 1-.8-.5v-1.4h-.4zM184.8 189a.65 .65 0 0 1 .8-.1 .65 .65 0 0 1 .3 .7h-1.1a.56 .56 0 0 0 .4 .5 .56 .56 0 0 0 .6-.1v.2a.81 .81 0 0 1-1.1-.1 .81 .81 0 0 1 .1-1.1zM185 189.1l.3-.1a.37 .37 0 0 1 .3 .4h-.8zM186.7 188.9h.3v.4h-.3zM186.7 189.9h.3v.4h-.3zM263.1 192.4a.73 .73 0 0 1 .9 .2v.3l-.3 .3 .5 .6h-.2l-.3-.4-.2-.2h-.2v.6h-.2zM263.3 192.6h.2a.26 .26 0 0 1 .3 .2 .26 .26 0 0 1-.2 .3h-.3zM264.5 192.9a.49 .49 0 0 1 .6-.1 .49 .49 0 0 1 .2 .5h-.8a.42 .42 0 0 0 .3 .4 .42 .42 0 0 0 .4-.1v.2a.6 .6 0 0 1-.8-.1 .6 .6 0 0 1 .1-.8z"/>
<path d="M264.6 193l.3-.1 .2 .3h-.6zM265.5 192.8h.2l.3 .9 .3-.9h.2l-.4 1h-.2zM267.1 192.8h.2v.3h-.2zM267.1 193.6h.2v.2h-.2z"/>
</g>
<text font-size="2.7" fill="#480000" x="178" y="190.3">Title:</text>
<g font-size="2" fill="#480000">
<text x="178" y="183.7">Sheet: Front documentation</text>
<text x="178" y="186.5">File: working.kicad_pcb</text>
<text x="178" y="193.9">Size: A4</text>
<text x="178" y="196.6">KiCad E.D.A. 7.0.6-7.0.6~ubuntu22.04.1 + KiBot v1.6.3</text>
<text x="200" y="193.9">Date: 2023-08-03_17-21-23</text>
<text x="263" y="196.6">Id: 6/6</text>
<text x="263" y="193.9">Rev:</text>
</g>
<g font-size="1.7" fill="#480000">
<text x="35" y="11.7">1</text>
<text x="85" y="11.7">2</text>
<text x="135" y="11.7">3</text>
<text x="185" y="11.7">4</text>
<text x="235" y="11.7">5</text>
<text x="285" y="11.7">6</text>
<text x="10.5" y="35.7">A</text>
<text x="285.5" y="35.7">A</text>
<text x="10.5" y="85.6">B</text>
<text x="285.5" y="85.6">B</text>
<text x="10.5" y="135.7">C</text>
<text x="285.5" y="135.7">C</text>
<text x="10.5" y="185.6">D</text>
<text x="285.5" y="185.6">D</text>
<text x="35" y="199.7">1</text>
<text x="85" y="199.7">2</text>
<text x="135" y="199.7">3</text>
<text x="185" y="199.7">4</text>
<text x="235" y="199.7">5</text>
<text x="285" y="199.7">6</text>
</g>
<g font-size="1" fill="#848484">
<text x="145" y="95.8">SPW2430HR5H-B</text>
<text x="153.8" y="105.6" transform="rotate(-90 153.8 105.6)">10uF</text>
<text x="139.9" y="108.2" transform="rotate(-90 139.9 108.2)">MIC5225-3.3</text>
<text x="144" y="108.9">10uF</text>
<text x="147.2" y="109.7">0.1uF 10uF</text>
</g>
</svg>
